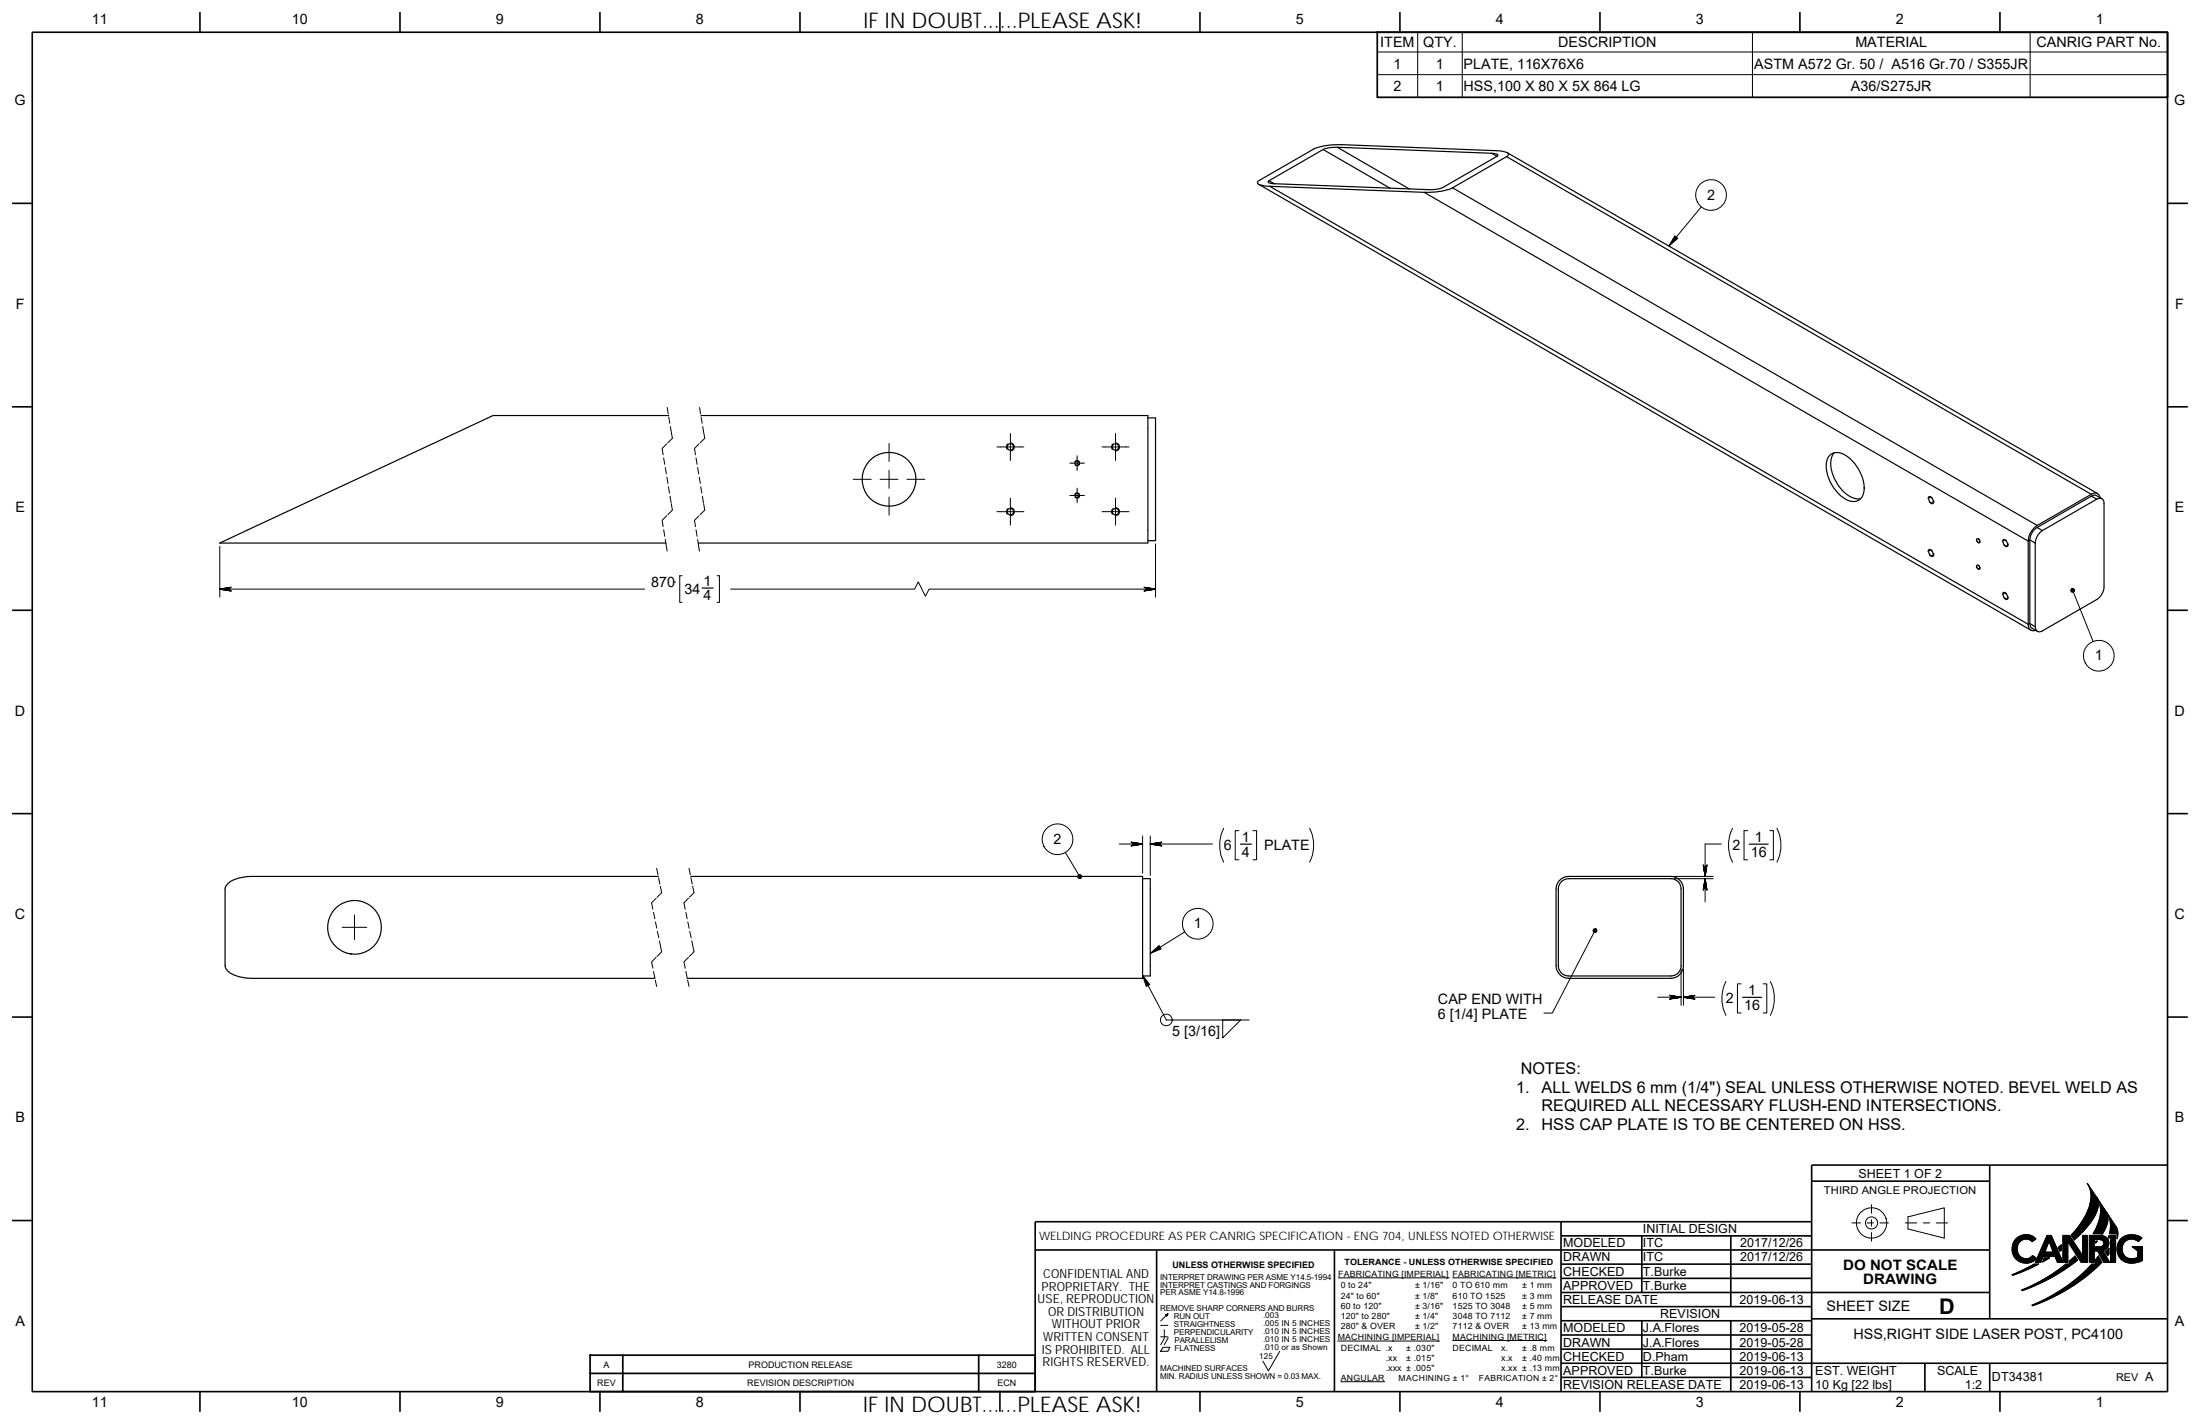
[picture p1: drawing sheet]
<svg xmlns="http://www.w3.org/2000/svg" width="432mm" height="279mm" viewBox="0 0 432 279" stroke-linecap="round" stroke-linejoin="round" font-family="sans-serif">
<g fill="none" stroke="#000" stroke-width=".32">
<path d="M6.3 6.3h419.1v266.8h-419.1zM39.2 2.4v3.9M78.5 2.4v3.9M117.8 2.4v3.9M157 2.4v3.9M196.3 2.4v3.9M235.5 2.4v3.9M274.8 2.4v3.9M314 2.4v3.9M353.3 2.4v3.9M392.5 2.4v3.9M2.4 39.9h3.9"/>
<path d="M425.4 39.9h4M2.4 79.8h3.9M425.4 79.8h4M2.4 119.7h3.9M425.4 119.7h4M6.3 139.7h.1M425.4 139.7h.1M2.4 159.6h3.9M425.4 159.6h4M2.4 199.6h3.9M425.4 199.6h4M2.4 239.5h3.9"/>
<path d="M306.4 239.7v33.3M355.6 231.8h34.9M355.6 239.7h-152.4v33.3M390.5 228.6v30.2M425.4 228.6h-69.8v44.4M425.4 239.5h4M203.2 245.3h187.3M227 245.3v27.7M261.9 245.3v27.7M306.4 259.1h49.2M306.4 256.4h49.2M306.4 253.6h84.1"/>
<path d="M306.4 250.8h49.2M306.4 242.5h49.2M306.4 248h49.2M322.2 259.1v11.2M322.2 242.5v11.1M339.7 242.5v13.9M339.7 259.1v14M355.6 258.8h69.8M39.2 273v4M78.5 273v4M117.8 273v4M157 273v4"/>
<path d="M196.3 273v4M235.5 273v4M274.8 273v4M306.4 261.9h49.2M306.4 267.5h119M306.4 270.3h49.2M306.4 264.7h49.2M314 273v4M353.3 273v4M377.8 267.5v5.5M390.5 267.5v5.5M392.5 273v4"/>
</g>
<g fill="none" stroke="#000" stroke-width=".2">
<path d="M270.3 14.6h155.1M270.3 10.2h155.1M278.3 6.3v12.8M287 6.3v12.8M344 6.3v12.8M398.5 6.3v12.8M333.9 40.6l-6.3 7.7M131 79.9l.1 1.3M137.3 79.9l.2 1.3M130.3 89.9l.2 1.2M130.6 91.7l.2 1.3M130.9 87.1l-.9 .9 .2 1.2"/>
<path d="M130.9 93.6l.2 1.3M131.2 95.5l.2 1.3M131.3 81.8l.2 1.3M131.5 97.4l.2 1.2M131.6 83.7l.4 2.3M131.8 98.8l.2 1.3-.9 .9M132 86l-.9 .9M136.6 89.9l.2 1.2M136.9 91.7l.2 1.3M137.2 87.1l-.9 .9 .2 1.2M137.2 93.6l.3 1.3M137.5 95.5l.3 1.3"/>
<path d="M137.6 81.8l.2 1.3M137.9 97.4l.2 1.2M137.9 83.7l.4 2.3M138.1 98.8l.2 1.3-.9 .9M138.3 86l-.9 .9M167.5 94h3.5M172.7 94h3.6M174.5 87v3.6M174.5 92.3v3.5M174.5 97.5v3.6M178 94h3.5M195.7 87.7h5.3"/>
<path d="M197.8 87.1a.79 .79 0 0 0-.1 1.1M197.8 99.8a.79 .79 0 0 0-.1 1.1M198.3 85v5.3M198.3 97.7v5.3M198.4 86.9a.79 .79 0 0 1 .7 .9 .79 .79 0 0 1-.8 .7M198.4 99.6a.79 .79 0 0 1 .7 .9 .79 .79 0 0 1-.8 .7M210 90.9h2.8M210 97.2h2.8M210.9 90.6a.51 .51 0 0 1 .6-.3 .51 .51 0 0 1 .4 .5M210.9 96.9a.51 .51 0 0 1 .6-.2 .51 .51 0 0 1 .4 .4M211.4 89.4v2.9M211.4 95.8v2.9"/>
<path d="M211.9 90.9a.5 .5 0 0 1-.3 .5 .5 .5 0 0 1-.6-.2M211.9 97.2a.5 .5 0 0 1-.3 .5 .5 .5 0 0 1-.6-.2M216.3 87.7h5.3M218.4 99.8a.79 .79 0 0 0 0 1.1M218.4 87.1a.79 .79 0 0 0 0 1.1M218.9 85v5.3M218.9 97.7v5.3M219 99.6a.79 .79 0 0 1 .7 .9 .79 .79 0 0 1-.8 .7M219 86.9a.79 .79 0 0 1 .7 .9 .79 .79 0 0 1-.8 .7M379.2 97.7l-.1-.1a.42 .42 0 0 0-.6-.1l-.1 .4M379.5 98.2a.42 .42 0 0 1-.1 .6 .42 .42 0 0 1-.6-.2l-.1-.1M43.1 107.2v10"/>
<path d="M43.1 115.6h83.4M130.3 103.9l.2 1.3M130.6 105.8l.3 2.3M130.9 101.2l-.9 .9 .2 1.2M133.9 113h-.5v5.2h.5M136.6 103.9l.2 1.3M136.9 105.8l.4 2.3M137.2 101.2l-.9 .9 .2 1.2M140.7 113h.5v5.2h-.5M143.4 115.6h36.1l.7-1.4 1.4 2.8 .8-1.4h44.4M195.7 100.4h5.3M216.3 100.4h5.3"/>
<path d="M226.8 106.7v10.5M379.2 108.1l-.1-.1a.42 .42 0 0 0-.6-.1l-.1 .4M379.5 108.6v.4l-.2 .2-.6-.4M388.3 105.7l.3 .4-.1 .4-.4-.1-.2-.5M388.3 110.8l.3 .5-.1 .4-.4-.1-.2-.5M393.8 106.1l-.1-.1a.37 .37 0 0 0-.5-.2 .37 .37 0 0 0-.2 .5M393.8 116.5l-.1-.1a.37 .37 0 0 0-.5-.2 .37 .37 0 0 0-.2 .5M394.1 117.1v.3a.48 .48 0 0 1-.5 .2 .48 .48 0 0 1-.3-.3M394.1 106.7a.4 .4 0 0 1 0 .4 .4 .4 0 0 1-.4 .2l-.4-.4M406.8 115.8l4 10.1M69.6 179.5v4.9M127.9 177.2l.2 1.2"/>
<path d="M128.3 179l.2 1.3M128.8 176.3l-.9 .8M128.9 170.4l.2 1.2M129.3 172.2l.2 1.3M129.6 173.9l.3 1.3-.9 .8M134.2 177.2l.3 1.2M134.6 179l.3 1.3M135.1 176.3l-.9 .8M135.2 170.4l.3 1.2M135.6 172.2l.3 1.3M136 173.9l.2 1.3-.9 .8M209.1 167.3l2.8 4.7"/>
<path d="M219.7 165.6h4.6M224.3 164v7.3M225.8 165.6h12.2M225.8 164v7.8M240.2 162.5a7.4 7.4 0 0 0 0 6.7M243.2 163h-.8v5.7h.8M245.9 163h.7v5.7h-.7M257 162.5a7.4 7.4 0 0 1 0 6.7M328.5 172h7.8M328.6 172.4h7.7M334.7 172.4v4.6M337.8 165.6h-3.1v6.4"/>
<path d="M340 162.5a7.4 7.4 0 0 0 0 6.7M343 163h-.7v5.7h.7M347.4 163h.7v5.7h-.7M348.8 162.5a7.4 7.4 0 0 1 0 6.7M67.2 181.9h4.8M128.3 190.6l.2 1.2M128.6 192.3l.3 1.2M128.7 180.9l.2 1.2M128.8 187.8l-.9 .9 .2 1.3M129 182.8l.3 1.2M129.4 184.6l.5 2.1M129.9 186.8l-.9 .8"/>
<path d="M134.6 190.6l.3 1.2M135 192.3l.2 1.2M135 180.9l.3 1.2M135.1 187.8l-.9 .9 .3 1.3M135.4 182.8l.3 1.2M135.8 184.6l.4 2.1-.9 .9M224.3 191.3l4.6 8.8h16.3M232.5 182.8l-6.7 4.3M313.1 182.6l-8.4 16.2h-1.7M325.4 195.7h4.5M329.9 190.1v7.2M330.4 190.1v7.2"/>
<path d="M330.4 195.7h6.2M338.8 192.6a7.4 7.4 0 0 0 0 6.6M341.7 193h-.7v5.8h.7M346.1 193h.7v5.8h-.7M347.5 192.6a7.4 7.4 0 0 1 0 6.6M240 200.1h3.5l-3.5 3.5zM363.5 239.9h1.7M366.4 239.9h1.3M367.3 236.4v1.6M367.3 239.3v1.3M369 239.9h1.6M374 239.9h2.2"/>
<path d="M374.5 238.8l7.1-1.8v5.9l-7.1-1.8zM377.5 239.9h1.3M380 239.9h2.3M409.7 232.2l1.8 2.7 .3 .7a4.5 4.5 0 0 1-1.1 3.7l-1.3 1.7-2.3 2.3-.6-.9a13.7 13.7 0 0 0 3.9-7.3 4.5 4.5 0 0 0-.7-2.9zM411.5 234.9l1.9 2.8a4 4 0 0 1-.8 4.4h-1.8a7.6 7.6 0 0 0 1.1-6.4zM413.5 238l1.9 2.7a2.77 2.77 0 0 1 .1 2.3v-.9h-1.5a5.2 5.2 0 0 0-.5-4.1zM229.2 257.8l-1.4 1.4M262.7 250.7h21.7M285.1 250.7h20.3M367.3 241.9v1.6M394.9 250.1l4.3-2.1h.9l-3.3 1.6-1.8 .6zM395.5 243.3a2.95 2.95 0 0 1 2.9-1l.6 .3 .6 .5-.7 .5-.7-.4h-.9l-.6 .2-.5 .5a2.2 2.2 0 0 0 0 2.3l.5 .5 .6 .3 1-.1 .6-.6 .8 .6a2.72 2.72 0 0 1-3.1 .7 2.72 2.72 0 0 1-1.7-2.6l.1-.7z"/>
<path d="M396.8 253.1a35.2 35.2 0 0 0 8.7-5.1h.6v-.6l1.2-1 .5 .8a36.6 36.6 0 0 1-10.9 6zM398.8 256.1a32.9 32.9 0 0 0 11.8-8.1h.7a1.97 1.97 0 0 1 .6-1.6l.6 1.3a35.8 35.8 0 0 1-13.6 8.5zM401.2 246.8h1.1l-1.4 .8zM401.8 242.4h.8l2.3 5.3v-5.3h1.3l2.5 3.9v-3.9h1v5.3h-1.2l-2.6-4.1-.1 4.1h-2l-.5-1.2h-2.3l-.5 1.2h-1zM402.2 243.5l.8 2.2h-1.7zM404 244.8l.6-.5v1l-.3 .2zM410.1 242.4h2.5l.6 .2 .4 .4 .3 .6-.1 1-.5 .5-.6 .3 1.4 2.3h-1.2l-1.2-2.3h-.7v2.3h-.9zM411 243.2l1.6 .2 .3 .4-.1 .5-.6 .3h-1.2zM411.3 243.5h.3l-.3 .4zM413.2 245.6l.7-.7v1.1l-.2 .4zM413.9 242.4v.5l-.1-.1zM414.3 247.7h.9"/>
<path d="M414.3 247.7v-5.3h.9v5.3M419.7 243.6a2.01 2.01 0 0 0-2.1-.4l-.7 .6a2.14 2.14 0 0 0 0 2.5l.5 .4 .5 .3h.8l.8-.3 .1-1.3-1.1-.8h2M420.4 242.9a2.93 2.93 0 0 0-3.7-.2 2.93 2.93 0 0 0-.9 3.6l.7 1a2.66 2.66 0 0 0 1.9 .5l1.3-.1 .8-.4M227.8 260.1h1.4M227.8 262.3h1.4M228.2 264.4h1.4l-.4 .7h-1.4zM228.5 260.9v1.4M228.6 262.5l-.8 1.3M229.3 262.5l-.8 1.3M251.2 265.2l-2.2 3.8-1.1-1.9M262.6 263.1h19.9M263.2 271.1h8.6"/>
<path d="M285.1 263h18.5"/>
<circle cx="335.8" cy="38.3" r="3"/>
<circle cx="411.9" cy="128.7" r="3"/>
<circle cx="207.6" cy="164.7" r="3"/>
<circle cx="235.1" cy="181.2" r="3"/>
<circle cx="228.9" cy="200.1" r="1.14"/>
<circle cx="367.3" cy="240" r="1.19"/>
<circle cx="367.3" cy="240" r="2.98"/>
</g>
<g fill="#000" stroke="#000" stroke-width=".2">
<path d="M43.1 115.6l2.3-.4zM224.5 115.2l2.3 .4z"/>
<path d="M328.7 46.3l.6 .5-1.7 1.5z" fill-rule="evenodd"/>
<path d="M43.1 115.6l2.2-.4z" fill-rule="evenodd"/>
<path d="M43.1 115.6l2.1-.3z" fill-rule="evenodd"/>
<path d="M43.1 115.6l2-.2v.1z" fill-rule="evenodd"/>
<path d="M43.1 115.6l2-.1v.2z" fill-rule="evenodd"/>
<path d="M43.1 115.6l2 .1v.1z" fill-rule="evenodd"/>
<path d="M43.1 115.6l2.1 .3z" fill-rule="evenodd"/>
<path d="M43.1 115.6l2.2 .3z" fill-rule="evenodd"/>
<path d="M43.1 115.6l2.3 .4z" fill-rule="evenodd"/>
<path d="M224.5 116l2.3-.4z" fill-rule="evenodd"/>
<path d="M224.6 115.9l2.2-.3z" fill-rule="evenodd"/>
<path d="M224.8 115.8l2-.2-2.1 .3z" fill-rule="evenodd"/>
<path d="M224.9 115.7l1.9-.1-2 .2z" fill-rule="evenodd"/>
<path d="M224.9 115.5l1.9 .1-1.9 .1z" fill-rule="evenodd"/>
<path d="M224.8 115.4l2 .2-1.9-.1z" fill-rule="evenodd"/>
<path d="M224.7 115.3l2.1 .3z" fill-rule="evenodd"/>
<path d="M224.6 115.2l2.2 .4z" fill-rule="evenodd"/>
<path d="M406.5 115.5h.2l.1 .3-.1-.3a.38 .38 0 0 1 .5 .4 .38 .38 0 0 1-.6 .3 .38 .38 0 0 1-.1-.7z" fill-rule="evenodd"/>
<path d="M211.6 171.8l.5-.1 .2 .1-.1 .4-.1 .1-.2-.3 .2 .3h-.4l-.2-.3z" fill-rule="evenodd"/>
<path d="M222 166l2.3-.4z" fill-rule="evenodd"/>
<path d="M222.1 165.9l2.2-.3z" fill-rule="evenodd"/>
<path d="M222.3 165.8l2-.2-2.1 .3z" fill-rule="evenodd"/>
<path d="M222.3 165.7l2-.1-2 .2z" fill-rule="evenodd"/>
<path d="M222.3 165.5l2 .1-2 .1z" fill-rule="evenodd"/>
<path d="M222.3 165.4l2 .2-2-.1z" fill-rule="evenodd"/>
<path d="M222.2 165.3l2.1 .3z" fill-rule="evenodd"/>
<path d="M222.1 165.3l2.2 .3z" fill-rule="evenodd"/>
<path d="M222 165.2l2.3 .4z" fill-rule="evenodd"/>
<path d="M225.8 165.6l2.2 .4z" fill-rule="evenodd"/>
<path d="M225.8 165.6l2.2-.4z" fill-rule="evenodd"/>
<path d="M225.8 165.6l2.1-.3z" fill-rule="evenodd"/>
<path d="M225.8 165.6l2-.3z" fill-rule="evenodd"/>
<path d="M225.8 165.6l1.9-.2v.1z" fill-rule="evenodd"/>
<path d="M225.8 165.6l1.9-.1v.2z" fill-rule="evenodd"/>
<path d="M225.8 165.6l1.9 .1v.1z" fill-rule="evenodd"/>
<path d="M225.8 165.6l2 .3z" fill-rule="evenodd"/>
<path d="M225.8 165.6l2.1 .3z" fill-rule="evenodd"/>
<path d="M334.3 169.7l.4 2.3z" fill-rule="evenodd"/>
<path d="M334.3 169.8l.4 2.2z" fill-rule="evenodd"/>
<path d="M334.4 169.9l.3 2.1z" fill-rule="evenodd"/>
<path d="M334.5 170h.1l.1 2z" fill-rule="evenodd"/>
<path d="M334.6 170h.1v2z" fill-rule="evenodd"/>
<path d="M334.7 170h.2l-.2 2z" fill-rule="evenodd"/>
<path d="M334.9 169.9l-.2 2.1z" fill-rule="evenodd"/>
<path d="M335 169.8l-.3 2.2z" fill-rule="evenodd"/>
<path d="M335 169.7l-.3 2.3z" fill-rule="evenodd"/>
<path d="M334.7 172.4l.3 2.3z" fill-rule="evenodd"/>
<path d="M334.7 172.4l.3 2.2z" fill-rule="evenodd"/>
<path d="M334.7 172.4l.2 2.1z" fill-rule="evenodd"/>
<path d="M334.7 172.4l.2 2-.2-.1z" fill-rule="evenodd"/>
<path d="M334.7 172.4v1.9h-.1z" fill-rule="evenodd"/>
<path d="M334.7 172.4l-.1 1.9-.1 .1z" fill-rule="evenodd"/>
<path d="M334.7 172.4l-.3 2.1z" fill-rule="evenodd"/>
<path d="M334.7 172.4l-.4 2.2z" fill-rule="evenodd"/>
<path d="M334.7 172.4l-.4 2.3z" fill-rule="evenodd"/>
<path d="M224.3 191.3l1.4 1.9-.7 .3z" fill-rule="evenodd"/>
<path d="M225.8 187.1l1.7-1.6 .4 .7z" fill-rule="evenodd"/>
<path d="M312.7 182.4l.5-.2-.1 .4 .1-.4a.39 .39 0 0 1 .2 .6 .39 .39 0 0 1-.6 0z" fill-rule="evenodd"/>
<path d="M327.7 196l2.2-.3z" fill-rule="evenodd"/>
<path d="M327.8 196l2.1-.3z" fill-rule="evenodd"/>
<path d="M327.9 195.9l2-.2z" fill-rule="evenodd"/>
<path d="M328 195.7h1.9l-1.9 .2z" fill-rule="evenodd"/>
<path d="M328 195.6l1.9 .1h-1.9z" fill-rule="evenodd"/>
<path d="M328 195.5l1.9 .2-1.9-.1z" fill-rule="evenodd"/>
<path d="M327.9 195.4l2 .3z" fill-rule="evenodd"/>
<path d="M327.8 195.3l2.1 .4z" fill-rule="evenodd"/>
<path d="M327.7 195.3l2.2 .4z" fill-rule="evenodd"/>
<path d="M330.4 195.7l2.3-.4z" fill-rule="evenodd"/>
<path d="M330.4 195.7l2.2-.4z" fill-rule="evenodd"/>
<path d="M330.4 195.7l2.1-.3z" fill-rule="evenodd"/>
<path d="M330.4 195.7l2-.2-.1 .1z" fill-rule="evenodd"/>
<path d="M330.4 195.7l1.9-.1v.1z" fill-rule="evenodd"/>
<path d="M330.4 195.7h1.9l.1 .2z" fill-rule="evenodd"/>
<path d="M330.4 195.7l2.1 .2z" fill-rule="evenodd"/>
<path d="M330.4 195.7l2.2 .3z" fill-rule="evenodd"/>
<path d="M330.4 195.7l2.3 .3z" fill-rule="evenodd"/>
<path d="M409.7 232.2l1.9 2.8a3.5 3.5 0 0 1-.5 3.7l-1.9 2.5-2.1 2.1-.6-.9a13.9 13.9 0 0 0 3.9-7.2 4.5 4.5 0 0 0-.7-3z" fill-rule="evenodd"/>
<path d="M228.9 258l.3-.2z" fill-rule="evenodd"/>
<path d="M228.7 258l.5-.2z" fill-rule="evenodd"/>
<path d="M228.9 258.1l.3-.3-.2 .3z" fill-rule="evenodd"/>
<path d="M229.2 257.8l-.2 .5z" fill-rule="evenodd"/>
<path d="M394.9 250.1l4.3-2.1h.9l-4.1 1.9-1 .3z" fill-rule="evenodd"/>
<path d="M395.8 243a2.65 2.65 0 0 1 3.8 .1l-.7 .5a1.77 1.77 0 0 0-2.3-.2 1.77 1.77 0 0 0-.6 2.2 1.66 1.66 0 0 0 1.2 1.3 1.66 1.66 0 0 0 1.7-.6l.8 .6a2.78 2.78 0 0 1-4 .1 2.78 2.78 0 0 1 .1-4z" fill-rule="evenodd"/>
<path d="M398.8 256.1l2.6-1.2 2.3-1.3a27.7 27.7 0 0 0 5.4-4l1.5-1.6h.7v-.9l.6-.7 .6 1.3a35.8 35.8 0 0 1-13.6 8.5z" fill-rule="evenodd"/>
<path d="M401.8 242.4l-2.3 5.3h1l.5-1.2h2.3l.5 1.2h1.1l-2.3-5.3zM402.2 243.5l.8 2.2h-1.7z" fill-rule="evenodd"/>
<path d="M401.2 246.8h1.1l-1.4 .8z" fill-rule="evenodd"/>
<path d="M404.1 244.6l.5-.3v1l-.3 .2-.3-.7z" fill-rule="evenodd"/>
<path d="M396.8 253.1l2.3-1 2.5-1.4 3.9-2.7h.6v-.6l1.2-1 .5 .8a37 37 0 0 1-10.9 6z" fill-rule="evenodd"/>
<path d="M404.9 242.4h1.3l2.5 3.9v-3.9h1v5.3h-1.2l-2.6-4.1-.1 4.1h-.9z" fill-rule="evenodd"/>
<path d="M411.3 243.5h.3l-.3 .4z" fill-rule="evenodd"/>
<path d="M411.6 235l1.8 2.7a4.2 4.2 0 0 1-.8 4.4h-1.8a7.9 7.9 0 0 0 1.3-6z" fill-rule="evenodd"/>
<path d="M411 243.2h1.3l.5 .3a.77 .77 0 0 1 0 .9 .77 .77 0 0 1-.9 .2h-.9zM410.1 242.4v5.3h.9v-2.3h.7l1.2 2.3h1.2l-1.4-2.3a1.52 1.52 0 0 0 1.2-1.9 1.52 1.52 0 0 0-1.9-1.1z" fill-rule="evenodd"/>
<path d="M413.2 245.6l.7-.7v1.1l-.2 .4z" fill-rule="evenodd"/>
<path d="M413.9 242.4v.5l-.1-.1z" fill-rule="evenodd"/>
<path d="M414.3 242.4v5.3h.9v-5.3z" fill-rule="evenodd"/>
<path d="M413.5 238l1.8 2.7a2.99 2.99 0 0 1 .2 2.3v-.9h-1.5a5.1 5.1 0 0 0-.5-4.1z" fill-rule="evenodd"/>
<path d="M416.5 242.8a3.3 3.3 0 0 1 3.9 .1l-.7 .7a1.94 1.94 0 0 0-2.6 .1 1.94 1.94 0 0 0-.2 2.6 1.94 1.94 0 0 0 2.6 .4l.1-1.3-1.1-.8h2v2.7a3.5 3.5 0 0 1-4.4-.5 2.91 2.91 0 0 1 .4-4z" fill-rule="evenodd"/>
</g>
<g fill="none" stroke="#000" stroke-width=".23">
<path d="M247 36.2l151.6 87.4M249.1 35.5l1 .5M249.2 36.6l148.9 85.9M249.2 36.6l30.3 1.1M259.7 29.3l13.1 7.6M262.5 28.9l30.3 1.2M262.5 28.9l-1.8 .1-.8 .3-10.9 6.3-.1 .2 .3 .1 .9 .1M262.5 28.9l14.1 8.2M279.5 37.7l118.6 68.5a3.8 3.8 0 0 1 1.8-3.1M285.1 36.9a12.8 12.8 0 0 1-5.6 .8M285.1 36.9l114.8 66.2M292.8 30.1l1.2 .2-.2 .4"/>
<path d="M292.8 30.1l1 .6M293.8 30.7l-10.6 6.1-1.5 .4-31.6-1.2M295.7 30.7l.4-.4a2.32 2.32 0 0 0-1.9-.7l-30.8-1.2a13.3 13.3 0 0 0-5.6 .9l-10.6 6.1-.4 .5a2.29 2.29 0 0 0 1.9 .6l.5 .1M295.7 30.7l114.8 66.3M295.7 30.7l-10.6 6.2M295.8 30l115.9 66.9M131.2 81.5h-34.4l-53.7 25.1h87.6M137.6 81.5h87.7v25.1h-88.2M225.3 82h1.5v24.1h-1.5M359.1 89.4a2.59 2.59 0 0 1 3.5 .2 7.7 7.7 0 0 1 3.2 7.2 2.2 2.2 0 0 1-3.6 1.1 7.7 7.7 0 0 1-3.6-7.5zM360 88.8a4.6 4.6 0 0 0-.1 4.8 7.1 7.1 0 0 0 4.2 4.2h1.1M378.7 97.6a.66 .66 0 0 1 .6 .4 .66 .66 0 0 1-.1 .7l-.5-.4-.2-.4z"/>
<path d="M410.5 97l-10.6 6.1M410.5 97a1.04 1.04 0 0 1 1-.2 1.04 1.04 0 0 1 .7 .8M410.5 97.3l.8-.1 1.2 .7M411.5 97.9l-1-.6-10.7 6.2M411.5 97.9l-10.6 6.2M411.5 97.9a.87 .87 0 0 1 1 0 .87 .87 0 0 1 .5 .9v16.4l-.3 1.2-.6 .7-.6 .5-10.6 6.2a.87 .87 0 0 1-1 .1 .87 .87 0 0 1-.4-.9M132.5 114.1h.1M137.8 115.4h2.2M378.7 107.9a.73 .73 0 0 1 .6 1.2 .73 .73 0 0 1-.6-1.2zM388 110.9a.45 .45 0 0 1 .5 .3 .45 .45 0 0 1-.1 .5l-.4-.5zM388 105.7a.45 .45 0 0 1 .5 .3 .45 .45 0 0 1-.1 .5l-.4-.5zM393.2 106.1a.67 .67 0 0 1 .7 .2 .67 .67 0 0 1 .1 .7l-.2 .1-.4-.2-.2-.4z"/>
<path d="M393.2 116.5a.67 .67 0 0 1 .7 .1 .67 .67 0 0 1 .1 .8 .67 .67 0 0 1-.7-.2 .67 .67 0 0 1-.1-.7zM398.1 106.2v16.3M398.4 105.9v16.4M399.5 106.6v16.4M399.8 103.5l-.8 .8-.5 .9-.1 .7M399.8 103.5l1.1 .6M400.9 104.1l-.6 .5-.5 .8-.3 1.2-1.1-.7M398.1 122.5a1.04 1.04 0 0 0 .3 1 1.04 1.04 0 0 0 1.1 .2M398.4 122.3l.3 .8 1.2 .8M398.4 122.3l1.1 .7M129.2 172h-79.6a7.1 7.1 0 0 0-5.1 1.6l-.3 .9v15a3.1 3.1 0 0 0 2.7 2.1l2.7 .4h78.9M135.6 172h88.7v20h-89.4"/>
<path d="M224.3 172.4h1.5v19.1h-1.5M243.5 165.6h2.1M306.1 172.7a2.53 2.53 0 0 1 1.8-.7h20a2.49 2.49 0 0 1 2.5 2.5v15a2.52 2.52 0 0 1-2.5 2.5h-20a2.52 2.52 0 0 1-2.5-2.5v-15a2.53 2.53 0 0 1 .7-1.8zM306.3 173.1a2.13 2.13 0 0 1 1.6-.7h20.1a1.99 1.99 0 0 1 1.9 2v15.1a1.98 1.98 0 0 1-1.9 2h-20.1a2.01 2.01 0 0 1-2-2v-15.1zM343.3 165.6h3.7M342 195.7h3.8"/>
<circle cx="174.5" cy="94" r="5.3"/>
<circle cx="198.3" cy="87.7" r=".64"/>
<circle cx="211.4" cy="90.9" r=".44"/>
<circle cx="211.4" cy="97.2" r=".44"/>
<circle cx="218.9" cy="87.7" r=".64"/>
<circle cx="198.3" cy="100.4" r=".64"/>
<circle cx="218.9" cy="100.4" r=".64"/>
<circle cx="69.6" cy="182" r="5.3"/>
</g>
<path d="M270.3 6.3h155.1v12.8h-155.1zM115.8 265.9h87.4v7.1h-87.4zM115.8 269.5h87.4M122.2 265.9v7.1M192.1 265.9v7.1" fill="none" stroke="#000" stroke-width=".34"/>
<g font-size="4.2">
<text x="169.5" y="5.4">IF IN DOUBT......PLEASE ASK!</text>
<text x="380.6" y="257.7">D</text>
<text x="169.4" y="277">IF IN DOUBT......PLEASE ASK!</text>
</g>
<g font-size="3.2">
<text x="297.6" y="214.4">1.</text>
<text x="298.5" y="210.7">NOTES:</text>
<text x="302.6" y="214.4">ALL WELDS 6 mm (1/4&quot;) SEAL UNLESS OTHERWISE NOTED. BEVEL WELD AS</text>
<text x="297.6" y="221.7">2.</text>
<text x="302.6" y="218.1">REQUIRED ALL NECESSARY FLUSH-END INTERSECTIONS.</text>
<text x="302.6" y="221.7">HSS CAP PLATE IS TO BE CENTERED ON HSS.</text>
</g>
<g font-size="2.8">
<text x="18.1" y="4.7">11</text>
<text x="57.3" y="4.7">10</text>
<text x="97.3" y="4.7">9</text>
<text x="136.6" y="4.7">8</text>
<text x="254.4" y="4.7">5</text>
<text x="293.6" y="4.7">4</text>
<text x="332.9" y="4.7">3</text>
<text x="372.1" y="4.7">2</text>
<text x="411.4" y="4.7">1</text>
<text x="270.9" y="9.3">ITEM QTY.</text>
<text x="305.8" y="9.3">DESCRIPTION</text>
<text x="364.2" y="9.3">MATERIAL</text>
<text x="399.7" y="9.3">CANRIG PART No.</text>
<text x="273.5" y="13.5">1</text>
<text x="273.5" y="17.9">2</text>
<text x="281.8" y="13.5">1</text>
<text x="281.8" y="17.9">1</text>
<text x="287.3" y="13.5">PLATE, 116X76X6</text>
<text x="287.3" y="17.9">HSS,100 X 80 X 5X 864 LG</text>
<text x="344.3" y="13.5">ASTM A572 Gr. 50 / A516 Gr.70 / S355JR</text>
<text x="363.3" y="17.9">A36/S275JR</text>
<text x="2.9" y="20.7">G</text>
<text x="426.7" y="20.7">G</text>
<text x="335" y="39.2">2</text>
<text x="3.1" y="60.6">F</text>
<text x="427" y="60.6">F</text>
<text x="3" y="100.5">E</text>
<text x="426.9" y="100.5">E</text>
<text x="127.8" y="115.2">870</text>
<text x="134.4" y="116.5">34</text>
<text x="138.1" y="114.9">1</text>
<text x="138.1" y="117.8">4</text>
<text x="411.2" y="129.6">1</text>
<text x="2.9" y="140.4">D</text>
<text x="426.8" y="140.4">D</text>
<text x="206.8" y="165.6">2</text>
<text x="240.2" y="166.8">6</text>
<text x="243.8" y="165.2">1</text>
<text x="248.1" y="166.8">PLATE</text>
<text x="340" y="166.8">2</text>
<text x="344.4" y="165.2">1</text>
<text x="243.8" y="168.1">4</text>
<text x="343.6" y="168.1">16</text>
<text x="2.9" y="180.3">C</text>
<text x="234.3" y="182.2">1</text>
<text x="426.8" y="180.3">C</text>
<text x="282.2" y="197">CAP END WITH</text>
<text x="338.8" y="196.8">2</text>
<text x="343.1" y="195.2">1</text>
<text x="230.1" y="203.3">5 [3/16]</text>
<text x="282.2" y="199.9">6 [1/4] PLATE</text>
<text x="342.3" y="198.1">16</text>
<text x="3" y="220.2">B</text>
<text x="426.9" y="220.2">B</text>
<text x="361.8" y="249.1">DO NOT SCALE</text>
<text x="365.7" y="251.9">DRAWING</text>
<text x="358.5" y="257.2">SHEET SIZE</text>
<text x="3" y="260.2">A</text>
<text x="363.8" y="262.7">HSS,RIGHT SIDE LASER POST, PC4100</text>
<text x="426.9" y="260.2">A</text>
<text x="18.1" y="276.2">11</text>
<text x="57.3" y="276.2">10</text>
<text x="97.3" y="276.2">9</text>
<text x="136.6" y="276.2">8</text>
<text x="254.4" y="276.2">5</text>
<text x="293.6" y="276.2">4</text>
<text x="332.9" y="276.2">3</text>
<text x="372.1" y="276.2">2</text>
<text x="411.4" y="276.2">1</text>
</g>
<g font-size="2.5">
<text x="364.8" y="231.1">SHEET 1 OF 2</text>
<text x="306.8" y="244.7">MODELED</text>
<text x="322.5" y="242">INITIAL DESIGN</text>
<text x="322.5" y="244.7">ITC</text>
<text x="341.6" y="244.7">2017/12/26</text>
<text x="204.7" y="250.8">CONFIDENTIAL AND</text>
<text x="306.8" y="247.5">DRAWN</text>
<text x="306.8" y="250.3">CHECKED</text>
<text x="322.5" y="250.3">T.Burke</text>
<text x="322.5" y="247.5">ITC</text>
<text x="341.6" y="247.5">2017/12/26</text>
<text x="203.7" y="255.7">USE, REPRODUCTION</text>
<text x="204.4" y="253.2">PROPRIETARY. THE</text>
<text x="306.8" y="255.9">RELEASE DATE</text>
<text x="306.8" y="253.1">APPROVED</text>
<text x="322.5" y="253.1">T.Burke</text>
<text x="341.4" y="255.9">2019-06-13</text>
<text x="204.7" y="263.1">WRITTEN CONSENT</text>
<text x="205.7" y="258.2">OR DISTRIBUTION</text>
<text x="206.5" y="260.6">WITHOUT PRIOR</text>
<text x="306.8" y="261.4">MODELED</text>
<text x="322.5" y="261.4">J.A.Flores</text>
<text x="325.8" y="258.6">REVISION</text>
<text x="341.4" y="261.4">2019-05-28</text>
<text x="204.5" y="265.6">IS PROHIBITED. ALL</text>
<text x="204.6" y="268.1">RIGHTS RESERVED.</text>
<text x="306.8" y="264.2">DRAWN</text>
<text x="306.8" y="269.7">APPROVED</text>
<text x="306.8" y="267">CHECKED</text>
<text x="322.5" y="264.2">J.A.Flores</text>
<text x="322.5" y="267">D.Pham</text>
<text x="322.5" y="269.7">T.Burke</text>
<text x="341.4" y="264.2">2019-05-28</text>
<text x="341.4" y="267">2019-06-13</text>
<text x="341.4" y="269.7">2019-06-13</text>
<text x="356.3" y="269.7">EST. WEIGHT</text>
<text x="380.2" y="269.7">SCALE</text>
<text x="306.8" y="272.5">REVISION RELEASE DATE</text>
<text x="341.4" y="272.5">2019-06-13</text>
<text x="356.3" y="272.5">10 Kg [22 lbs]</text>
<text x="385.6" y="272.6">1:2</text>
<text x="391" y="271">DT34381</text>
<text x="421" y="271">A</text>
</g>
<text font-size="2.3" x="203.9" y="243.3">WELDING PROCEDURE AS PER CANRIG SPECIFICATION - ENG 704, UNLESS NOTED OTHERWISE</text>
<g font-size="2.1">
<text x="358" y="234.2">THIRD ANGLE PROJECTION</text>
<text x="415.4" y="271">REV</text>
</g>
<g font-size="1.8">
<text x="230.1" y="248.7">UNLESS OTHERWISE SPECIFIED</text>
<text x="118.4" y="268.4">A</text>
<text x="146.9" y="268.4">PRODUCTION RELEASE</text>
<text x="195.6" y="268.4">3280</text>
<text x="117.2" y="271.9">REV</text>
<text x="146.7" y="271.9">REVISION DESCRIPTION</text>
<text x="195.8" y="271.9">ECN</text>
</g>
<g font-size="1.7">
<text x="262.7" y="250.5">FABRICATING [IMPERIAL] FABRICATING [METRIC]</text>
<text x="263.9" y="248.3">TOLERANCE - UNLESS OTHERWISE SPECIFIED</text>
<text x="263.1" y="252.7">0 to 24&quot;</text>
<text x="263.1" y="254.8">24&quot; to 60&quot;</text>
<text x="263.1" y="256.8">60 to 120&quot;</text>
<text x="277.7" y="252.7">± 1/16&quot;</text>
<text x="277.7" y="254.8">± 1/8&quot;</text>
<text x="277.7" y="256.8">± 3/16&quot;</text>
<text x="285.1" y="256.8">1525 TO 3048</text>
<text x="285.1" y="254.8">610 TO 1525</text>
<text x="285.1" y="252.7">0 TO 610 mm</text>
<text x="298.8" y="254.8">± 3 mm</text>
<text x="298.8" y="252.7">± 1 mm</text>
<text x="298.8" y="256.8">± 5 mm</text>
<text x="262.6" y="262.9">MACHINING [IMPERIAL]</text>
<text x="263.1" y="258.8">120&quot; to 280&quot;</text>
<text x="263.1" y="260.7">280&quot; &amp; OVER</text>
<text x="277.7" y="260.7">± 1/2&quot;</text>
<text x="277.7" y="258.8">± 1/4&quot;</text>
<text x="285.1" y="262.8">MACHINING [METRIC]</text>
<text x="285.1" y="258.8">3048 TO 7112</text>
<text x="285.1" y="260.7">7112 &amp; OVER</text>
<text x="298.8" y="258.8">± 7 mm</text>
<text x="298.8" y="260.7">± 13 mm</text>
<text x="263.2" y="265.1">DECIMAL .x</text>
<text x="272" y="268.9">.xxx ± .005&quot;</text>
<text x="272" y="267">.xx</text>
<text x="276" y="265.1">± .030&quot;</text>
<text x="276" y="267">± .015&quot;</text>
<text x="285.1" y="265.1">DECIMAL</text>
<text x="294.7" y="265.1">x.</text>
<text x="294.7" y="268.9">x.xx ± .13 mm</text>
<text x="294.7" y="267">x.x</text>
<text x="298.8" y="267">± .40 mm</text>
<text x="298.8" y="265.1">± .8 mm</text>
<text x="263.2" y="270.9">ANGULAR</text>
<text x="274.5" y="270.9">MACHINING ± 1°</text>
<text x="290.3" y="270.9">FABRICATION ± 2°</text>
</g>
<g font-size="1.6">
<text x="227.7" y="251.1">INTERPRET DRAWING PER ASME Y14.5-1994</text>
<text x="227.7" y="252.6">INTERPRET CASTINGS AND FORGINGS</text>
<text x="227.7" y="254.2">PER ASME Y14.8-1996</text>
<text x="227.7" y="257.3">REMOVE SHARP CORNERS AND BURRS</text>
<text x="230.4" y="258.8">RUN OUT</text>
<text x="230.4" y="260.4">STRAIGHTNESS</text>
<text x="230.4" y="261.9">PERPENDICULARITY</text>
<text x="230.5" y="263.5">PARALLELISM</text>
<text x="247.9" y="258.6">.003</text>
<text x="247.9" y="260.2">.005 IN 5 INCHES</text>
<text x="247.9" y="261.7">.010 IN 5 INCHES</text>
<text x="247.9" y="263.3">.010 IN 5 INCHES</text>
<text x="227.7" y="268.9">MACHINED SURFACES</text>
<text x="230.5" y="265">FLATNESS</text>
<text x="247.2" y="266.7">125</text>
<text x="247.9" y="264.8">.010 or as Shown</text>
<text x="227.7" y="270.5">MIN. RADIUS UNLESS SHOWN = 0.03 MAX.</text>
</g>
</svg>
